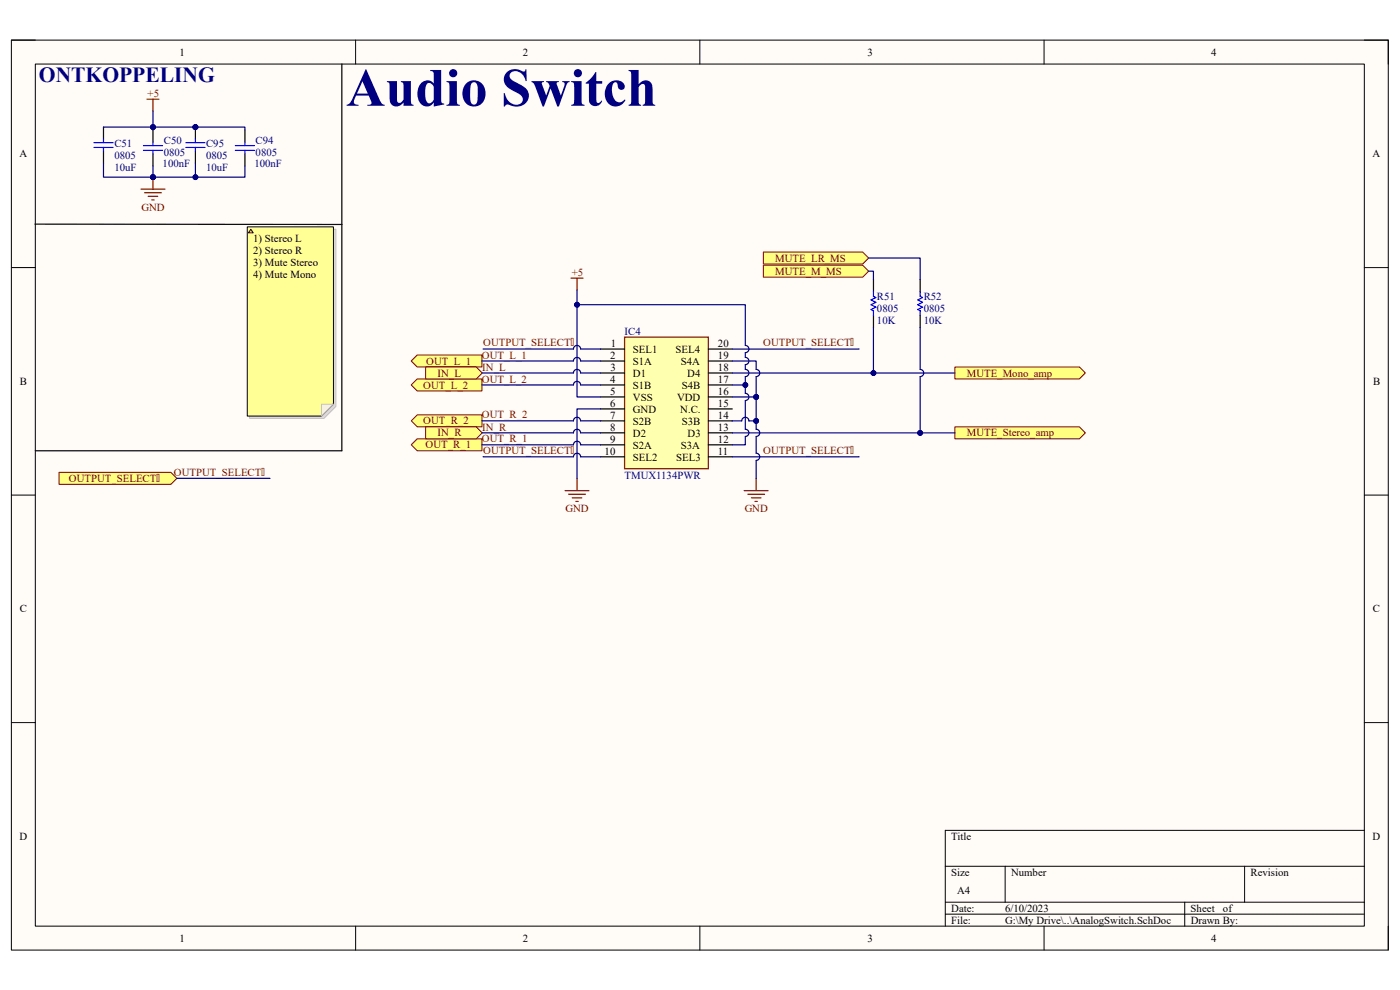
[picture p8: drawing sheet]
<svg xmlns="http://www.w3.org/2000/svg" width="297mm" height="210mm" viewBox="0 0 297 210" stroke-linecap="round" stroke-linejoin="round" font-family="sans-serif">
<path d="M2.4 8.5h292.1v193h-292.1z" fill-rule="evenodd" fill="#fffcf8"/>
<path d="M2.4 8.5h292.1v193h-292.1z" fill="none" stroke="#000" stroke-width=".21"/>
<path d="M7.5 13.6h281.9v182.9h-281.9z" fill-rule="evenodd" fill="#fffcf8"/>
<g fill="none" stroke="#000" stroke-width=".21">
<path d="M2.4 8.5h5.1M7.5 13.6h281.9v182.9h-281.9zM75.4 8.5v5.1M148.5 8.5v5.1M221.5 8.5v5.1M289.4 8.5h5.1v5.1M2.4 56.8h5.1M289.4 56.8h5.1M2.4 105h5.1M289.4 105h5.1M2.4 153.3h5.1M289.4 153.3h5.1"/>
<path d="M289.4 176.1h-88.9v20.4M75.4 196.5v5M148.5 196.5v5M200.5 183.8h88.9M200.5 191.4h88.9M200.5 193.9h88.9M213.2 183.8v7.6M221.5 196.5v5M251.3 191.4v5.1M264 183.8v7.6M294.5 196.5v5"/>
</g>
<path d="M22 27v2.5M22 32v2.6M32.5 27.6v2.5M32.5 32.7v2.5" fill="none" stroke="#000" stroke-width=".25"/>
<path d="M19.9 31.3h4.1M19.9 30.3h4.1M22 29.5v.8M22 31.3v.7M30.4 31.9h4.1M30.4 30.9h4.1M32.5 30.1v.8M32.5 31.9v.8" fill="none" stroke="#00f" stroke-width=".25"/>
<path d="M31.2 21h2.5M32.5 21v2.6M32.5 37.6v2.5M29.9 40.1h5.1M30.7 40.9h3.5M31.4 41.6h2.1M32.2 42.4h.5" fill="none" stroke="#800000" stroke-width=".25"/>
<circle cx="32.5" cy="37.6" r=".51" fill="#000080"/>
<circle cx="32.5" cy="37.6" r=".51" fill="none" stroke="#000080" stroke-width=".21"/>
<path d="M121.1 59h2.6M122.4 59v2.5M157.9 104.1h5.1M158.6 104.8h3.6M159.4 105.6h2M160.2 106.4h.5M160.4 101.5v2.6" fill="none" stroke="#800000" stroke-width=".25"/>
<path d="M72.5 13.6v34l-65.1-.1" fill="none" stroke="#000" stroke-width=".25"/>
<path d="M87.3 89.3l1.2-1.3h13.8v2.6h-13.8z" fill-rule="evenodd" fill="#ffff80"/>
<path d="M87.3 89.3l1.2-1.3h13.8v2.6h-13.8z" fill="none" stroke="#800000" stroke-width=".21"/>
<path d="M88.5 80.4h13.7v2.5h-13.7l-1.3-1.2z" fill-rule="evenodd" fill="#ffff80"/>
<path d="M88.5 80.4h13.7v2.5h-13.7l-1.3-1.2z" fill="none" stroke="#800000" stroke-width=".21"/>
<path d="M88.5 93.1h13.7v2.5h-13.7l-1.3-1.2z" fill-rule="evenodd" fill="#ffff80"/>
<path d="M88.5 93.1h13.7v2.5h-13.7l-1.3-1.2z" fill="none" stroke="#800000" stroke-width=".21"/>
<path d="M87.2 76.6l1.3-1.3h13.7v2.6h-13.7z" fill-rule="evenodd" fill="#ffff80"/>
<path d="M87.2 76.6l1.3-1.3h13.7v2.6h-13.7z" fill="none" stroke="#800000" stroke-width=".21"/>
<path d="M90.3 90.6h10.7l1.3 1.2-1.3 1.3h-10.7z" fill-rule="evenodd" fill="#ffff80"/>
<path d="M90.3 90.6h10.7l1.3 1.2-1.3 1.3h-10.7z" fill="none" stroke="#800000" stroke-width=".21"/>
<path d="M90.3 77.9h10.7l1.3 1.2-1.3 1.3h-10.7z" fill-rule="evenodd" fill="#ffff80"/>
<path d="M90.3 77.9h10.7l1.3 1.2-1.3 1.3h-10.7z" fill="none" stroke="#800000" stroke-width=".21"/>
<path d="M132.5 71.5h17.8v27.9h-17.8z" fill-rule="evenodd" fill="#ffffb0"/>
<path d="M132.5 71.5h17.8v27.9h-17.8z" fill="none" stroke="#800000" stroke-width=".25"/>
<g fill="none" stroke="#000" stroke-width=".25">
<path d="M127.4 74h5.1M127.4 76.6h5.1M127.4 79.1h5.1M150.3 74h5.1M150.3 76.6h5.1M150.3 79.1h5.1M127.4 81.7h5.1M127.4 84.2h5.1M127.4 86.7h5.1M127.4 89.3h5.1M127.4 91.8h5.1M127.4 94.4h5.1"/>
<path d="M127.4 96.9h5.1M150.3 81.7h5.1M150.3 84.2h5.1M150.3 86.7h5.1M150.3 89.3h5.1M150.3 91.8h5.1M150.3 94.4h5.1M150.3 96.9h5.1"/>
</g>
<circle cx="41.5" cy="27" r=".51" fill="#000080"/>
<circle cx="41.5" cy="27" r=".51" fill="none" stroke="#000080" stroke-width=".21"/>
<path d="M41.5 27v2.5" fill="none" stroke="#000" stroke-width=".25"/>
<circle cx="41.5" cy="27" r=".51" fill="#000080"/>
<circle cx="41.5" cy="27" r=".51" fill="none" stroke="#000080" stroke-width=".21"/>
<path d="M41.5 32v2.6M52 27.6v2.5M52 32.7v2.5" fill="none" stroke="#000" stroke-width=".25"/>
<path d="M39.4 31.3h4.1M39.4 30.3h4.1M41.5 29.5v.8M41.5 31.3v.7M49.9 31.9h4.1M49.9 30.9h4.1M52 30.1v.8M52 31.9v.8" fill="none" stroke="#00f" stroke-width=".25"/>
<path d="M119.9 104.1h5.1M120.6 104.8h3.6M121.4 105.6h2M122.2 106.4h.5M122.4 101.5v2.6" fill="none" stroke="#800000" stroke-width=".25"/>
<path d="M12.5 100.2h23.8l1.2 1.3-1.2 1.2h-23.8z" fill-rule="evenodd" fill="#ffff80"/>
<path d="M12.5 100.2h23.8l1.2 1.3-1.2 1.2h-23.8z" fill="none" stroke="#800000" stroke-width=".21"/>
<path d="M72.5 47.6v48h-65" fill="none" stroke="#000" stroke-width=".25"/>
<path d="M202.6 77.9h26.4l1.3 1.2-1.3 1.3h-26.4z" fill-rule="evenodd" fill="#ffff80"/>
<path d="M202.6 77.9h26.4l1.3 1.2-1.3 1.3h-26.4z" fill="none" stroke="#800000" stroke-width=".21"/>
<path d="M202.6 90.6h26.4l1.3 1.2-1.3 1.3h-26.4z" fill-rule="evenodd" fill="#ffff80"/>
<path d="M202.6 90.6h26.4l1.3 1.2-1.3 1.3h-26.4z" fill="none" stroke="#800000" stroke-width=".21"/>
<path d="M161.9 53.5h21.1l1.3 1.2-1.3 1.3h-21.1z" fill-rule="evenodd" fill="#ffff80"/>
<path d="M161.9 53.5h21.1l1.3 1.2-1.3 1.3h-21.1z" fill="none" stroke="#800000" stroke-width=".21"/>
<path d="M161.9 56.3h21.1l1.3 1.2-1.3 1.3h-21.1z" fill-rule="evenodd" fill="#ffff80"/>
<path d="M161.9 56.3h21.1l1.3 1.2-1.3 1.3h-21.1z" fill="none" stroke="#800000" stroke-width=".21"/>
<path d="M185.3 59.3v2.5M195.2 59.3v2.5M185.3 66.9v2.6M195.2 66.9v2.6" fill="none" stroke="#000" stroke-width=".25"/>
<path d="M185.3 61.8v1.1l.5 .2-1 .5 1 .5-1 .5 1 .6-1 .5 .5 .2v1M195.2 61.8v1.1l.5 .2-1 .5 1 .5-1 .5 1 .6-1 .5 .5 .2v1" fill="none" stroke="#00f" stroke-width=".25"/>
<path d="M32.5 35.2v2.4" fill="none" stroke="#000080" stroke-width=".25"/>
<circle cx="32.5" cy="37.6" r=".51" fill="#000080"/>
<circle cx="32.5" cy="37.6" r=".51" fill="none" stroke="#000080" stroke-width=".21"/>
<path d="M22 34.6v3h10.5" fill="none" stroke="#000080" stroke-width=".25"/>
<circle cx="32.5" cy="37.6" r=".51" fill="#000080"/>
<circle cx="32.5" cy="37.6" r=".51" fill="none" stroke="#000080" stroke-width=".21"/>
<path d="M22 27h10.5" fill="none" stroke="#000080" stroke-width=".25"/>
<circle cx="32.5" cy="27" r=".51" fill="#000080"/>
<circle cx="32.5" cy="27" r=".51" fill="none" stroke="#000080" stroke-width=".21"/>
<path d="M32.5 23.6v4" fill="none" stroke="#000080" stroke-width=".25"/>
<circle cx="32.5" cy="27" r=".51" fill="#000080"/>
<circle cx="32.5" cy="27" r=".51" fill="none" stroke="#000080" stroke-width=".21"/>
<path d="M41.5 34.6v3h10.5v-2.4" fill="none" stroke="#000080" stroke-width=".25"/>
<circle cx="41.5" cy="37.6" r=".51" fill="#000080"/>
<circle cx="41.5" cy="37.6" r=".51" fill="none" stroke="#000080" stroke-width=".21"/>
<path d="M32.5 27h9" fill="none" stroke="#000080" stroke-width=".25"/>
<circle cx="32.5" cy="27" r=".51" fill="#000080"/>
<circle cx="32.5" cy="27" r=".51" fill="none" stroke="#000080" stroke-width=".21"/>
<circle cx="41.5" cy="27" r=".51" fill="#000080"/>
<circle cx="41.5" cy="27" r=".51" fill="none" stroke="#000080" stroke-width=".21"/>
<path d="M32.5 37.6h9" fill="none" stroke="#000080" stroke-width=".25"/>
<circle cx="32.5" cy="37.6" r=".51" fill="#000080"/>
<circle cx="32.5" cy="37.6" r=".51" fill="none" stroke="#000080" stroke-width=".21"/>
<circle cx="41.5" cy="37.6" r=".51" fill="#000080"/>
<circle cx="41.5" cy="37.6" r=".51" fill="none" stroke="#000080" stroke-width=".21"/>
<path d="M122.4 61.5v22.7h5M127.4 86.7h-5v14.8" fill="none" stroke="#000080" stroke-width=".25"/>
<circle cx="122.4" cy="64.6" r=".51" fill="#000080"/>
<circle cx="122.4" cy="64.6" r=".51" fill="none" stroke="#000080" stroke-width=".21"/>
<path d="M102.2 76.6h19.5a.76 .76 0 0 1 .7-.8 .76 .76 0 0 1 .8 .8h4.2M102.3 79.1h19.4a.76 .76 0 0 1 .7-.7 .76 .76 0 0 1 .8 .7h4.2M102.5 74h19.2a.76 .76 0 0 1 .7-.7 .76 .76 0 0 1 .8 .7h4.2M182.3 74l-26.9 .1M102.2 94.4h19.5a.76 .76 0 0 1 .7-.8 .76 .76 0 0 1 .8 .8h4.2M102.2 81.7h19.5a.76 .76 0 0 1 .7-.8 .76 .76 0 0 1 .8 .8h4.2M102.3 89.3h19.4a.76 .76 0 0 1 .7-.8 .76 .76 0 0 1 .8 .8h4.2M102.3 91.8h19.4a.76 .76 0 0 1 .7-.7 .76 .76 0 0 1 .8 .7h4.2M102.5 96.9h19.2a.76 .76 0 0 1 .7-.8 .76 .76 0 0 1 .8 .8h4.2M182.3 96.9h-26.9M202.6 91.8h-47.2M37.5 101.5h19.8" fill="none" stroke="#000080" stroke-width=".25"/>
<circle cx="195.2" cy="91.8" r=".51" fill="#000080"/>
<circle cx="195.2" cy="91.8" r=".51" fill="none" stroke="#000080" stroke-width=".21"/>
<path d="M202.6 79.1h-47.2" fill="none" stroke="#000080" stroke-width=".25"/>
<circle cx="185.3" cy="79.1" r=".51" fill="#000080"/>
<circle cx="185.3" cy="79.1" r=".51" fill="none" stroke="#000080" stroke-width=".21"/>
<path d="M155.4 76.6h5v1.8a.76 .76 0 0 1 .8 .7 .76 .76 0 0 1-.8 .8v4.3" fill="none" stroke="#000080" stroke-width=".25"/>
<circle cx="160.4" cy="84.2" r=".51" fill="#000080"/>
<circle cx="160.4" cy="84.2" r=".51" fill="none" stroke="#000080" stroke-width=".21"/>
<path d="M155.4 84.2h5" fill="none" stroke="#000080" stroke-width=".25"/>
<circle cx="160.4" cy="84.2" r=".51" fill="#000080"/>
<circle cx="160.4" cy="84.2" r=".51" fill="none" stroke="#000080" stroke-width=".21"/>
<path d="M160.4 89.3v1.8a.76 .76 0 0 1 .8 .7 .76 .76 0 0 1-.8 .8v3.5a.76 .76 0 0 1 .8 .8 .76 .76 0 0 1-.8 .8v3.8" fill="none" stroke="#000080" stroke-width=".25"/>
<circle cx="160.4" cy="89.3" r=".51" fill="#000080"/>
<circle cx="160.4" cy="89.3" r=".51" fill="none" stroke="#000080" stroke-width=".21"/>
<path d="M122.4 64.6h35.7v8.7a.76 .76 0 0 1 .8 .7 .76 .76 0 0 1-.8 .8v1a.76 .76 0 0 1 .8 .8 .76 .76 0 0 1-.8 .7v1.1a.76 .76 0 0 1 .8 .7 .76 .76 0 0 1-.8 .8v1.8h-2.7" fill="none" stroke="#000080" stroke-width=".25"/>
<circle cx="122.4" cy="64.6" r=".51" fill="#000080"/>
<circle cx="122.4" cy="64.6" r=".51" fill="none" stroke="#000080" stroke-width=".21"/>
<circle cx="158.1" cy="81.7" r=".51" fill="#000080"/>
<circle cx="158.1" cy="81.7" r=".51" fill="none" stroke="#000080" stroke-width=".21"/>
<path d="M158.1 81.7v1.7a.76 .76 0 0 1 .8 .8 .76 .76 0 0 1-.8 .8v6.1a.76 .76 0 0 1 .8 .7 .76 .76 0 0 1-.8 .8v1.8h-2.7" fill="none" stroke="#000080" stroke-width=".25"/>
<circle cx="158.1" cy="81.7" r=".51" fill="#000080"/>
<circle cx="158.1" cy="81.7" r=".51" fill="none" stroke="#000080" stroke-width=".21"/>
<path d="M160.4 84.2v5.1h-1.5a.76 .76 0 0 0-.8-.8 .76 .76 0 0 0-.7 .8h-2" fill="none" stroke="#000080" stroke-width=".25"/>
<circle cx="160.4" cy="89.3" r=".51" fill="#000080"/>
<circle cx="160.4" cy="89.3" r=".51" fill="none" stroke="#000080" stroke-width=".21"/>
<circle cx="160.4" cy="84.2" r=".51" fill="#000080"/>
<circle cx="160.4" cy="84.2" r=".51" fill="none" stroke="#000080" stroke-width=".21"/>
<path d="M185.3 69.5v9.6" fill="none" stroke="#000080" stroke-width=".25"/>
<circle cx="185.3" cy="79.1" r=".51" fill="#000080"/>
<circle cx="185.3" cy="79.1" r=".51" fill="none" stroke="#000080" stroke-width=".21"/>
<path d="M195.2 69.5v8.9a.76 .76 0 0 1 .8 .7 .76 .76 0 0 1-.8 .8v11.9" fill="none" stroke="#000080" stroke-width=".25"/>
<circle cx="195.2" cy="91.8" r=".51" fill="#000080"/>
<circle cx="195.2" cy="91.8" r=".51" fill="none" stroke="#000080" stroke-width=".21"/>
<path d="M41.5 27h10.5v.6M184.3 57.5h1v1.8M184.3 54.7h10.9v4.6" fill="none" stroke="#000080" stroke-width=".25"/>
<circle cx="41.5" cy="27" r=".51" fill="#000080"/>
<circle cx="41.5" cy="27" r=".51" fill="none" stroke="#000080" stroke-width=".21"/>
<path d="M53 48.6h18.3v37.6l-2.6 2.6h-15.7z" fill-rule="evenodd" fill="#e0ddd7"/>
<path d="M53 48.6h18.3v37.6l-2.6 2.6h-15.7z" fill="none" stroke="#bfbdba" stroke-width=".21"/>
<path d="M52.5 48.1h18.2v37.6l-2.5 2.6h-15.7z" fill-rule="evenodd" fill="#ffff96"/>
<path d="M52.5 48.1h18.2v37.6l-2.5 2.6h-15.7z" fill="none" stroke="#000" stroke-width=".21"/>
<path d="M68.2 85.7h2.5l-2.5 2.6z" fill="#f2f0d8"/>
<path d="M68.2 85.7h2.5l-2.5 2.6z" fill="none" stroke="#bfbdba" stroke-width=".21"/>
<path d="M53.2 48.6l.5 .8h-1z" fill="#ffcc78"/>
<path d="M53.2 48.6l.5 .8h-1z" fill="none" stroke="#300" stroke-width=".21"/>
<text font-size="11.5" fill="#000080" x="73.4" y="22.4">Audio Switch</text>
<text font-size="4.6" fill="#000080" x="8.3" y="17.4">ONTKOPPELING</text>
<g font-size="2.3">
<text x="38.1" y="11.8">1</text>
<text x="110.9" y="11.8">2</text>
<text x="184" y="11.8">3</text>
<text x="256.9" y="11.8">4</text>
<text x="4.1" y="33.4">A</text>
<text x="291.2" y="33.4">A</text>
<text x="53.7" y="51.4">1) Stereo L</text>
<text x="53.7" y="54">2) Stereo R</text>
<text x="53.7" y="56.5">3) Mute Stereo</text>
<text x="53.7" y="59.1">4) Mute Mono</text>
<text x="129.4" y="76.1">2</text>
<text x="129.6" y="73.6">1</text>
<text x="134.3" y="74.8">SEL1</text>
<text x="134.3" y="77.4">S1A</text>
<text x="143.3" y="74.8">SEL4</text>
<text x="144.4" y="77.4">S4A</text>
<text x="152.3" y="73.6">20</text>
<text x="152.3" y="76.1">19</text>
<text x="4.2" y="81.7">B</text>
<text x="129.4" y="81.2">4</text>
<text x="129.5" y="83.7">5</text>
<text x="129.5" y="78.7">3</text>
<text x="134.3" y="79.9">D1</text>
<text x="134.3" y="82.5">S1B</text>
<text x="144.7" y="82.5">S4B</text>
<text x="145.8" y="79.9">D4</text>
<text x="152.3" y="78.7">18</text>
<text x="152.3" y="81.2">17</text>
<text x="152.3" y="83.7">16</text>
<text x="291.3" y="81.7">B</text>
<text x="129.4" y="86.3">6</text>
<text x="129.4" y="88.8">7</text>
<text x="134.3" y="85">VSS</text>
<text x="134.3" y="87.5">GND</text>
<text x="143.6" y="85">VDD</text>
<text x="144.3" y="87.5">N.C.</text>
<text x="152.3" y="86.3">15</text>
<text x="152.3" y="88.8">14</text>
<text x="129.4" y="93.9">9</text>
<text x="129.5" y="91.4">8</text>
<text x="134.3" y="90.1">S2B</text>
<text x="134.3" y="92.6">D2</text>
<text x="134.3" y="95.2">S2A</text>
<text x="144.4" y="95.2">S3A</text>
<text x="144.7" y="90.1">S3B</text>
<text x="145.9" y="92.6">D3</text>
<text x="152.3" y="91.4">13</text>
<text x="152.3" y="93.9">12</text>
<text x="128.3" y="96.4">10</text>
<text x="134.3" y="97.7">SEL2</text>
<text x="143.5" y="97.7">SEL3</text>
<text x="152.3" y="96.4">11</text>
<text x="4.2" y="129.9">C</text>
<text x="291.3" y="129.9">C</text>
<text x="4.1" y="178.2">D</text>
<text x="201.8" y="178.2">Title</text>
<text x="291.2" y="178.2">D</text>
<text x="201.8" y="185.8">Size</text>
<text x="214.5" y="185.8">Number</text>
<text x="265.3" y="185.8">Revision</text>
<text x="203.1" y="189.6">A4</text>
<text x="201.8" y="193.4">Date:</text>
<text x="201.8" y="196">File:</text>
<text x="213.2" y="196">G:\My Drive\..\AnalogSwitch.SchDoc</text>
<text x="213.2" y="193.4">6/10/2023</text>
<text x="252.6" y="193.4">Sheet</text>
<text x="252.6" y="196">Drawn By:</text>
<text x="259.5" y="193.4">of</text>
<text x="38.1" y="199.8">1</text>
<text x="110.9" y="199.8">2</text>
<text x="184" y="199.8">3</text>
<text x="256.9" y="199.8">4</text>
</g>
<g font-size="2.3" fill="#800000">
<text x="31.3" y="20.6">+5</text>
<text x="30" y="44.7">GND</text>
<text x="121.3" y="58.5">+5</text>
<text x="164.5" y="55.5">MUTE_LR_MS</text>
<text x="164.5" y="58.3">MUTE_M_MS</text>
<text x="90.4" y="77.3">OUT_L_1</text>
<text x="102.2" y="76.1">OUT_L_1</text>
<text x="102.5" y="73.4">OUTPUT_SELECT</text>
<text x="161.9" y="73.4">OUTPUT_SELECT</text>
<text x="89.8" y="82.4">OUT_L_2</text>
<text x="92.8" y="79.9">IN_L</text>
<text x="102.2" y="81.2">OUT_L_2</text>
<text x="102.3" y="78.6">IN_L</text>
<text x="205.1" y="79.9">MUTE_Mono_amp</text>
<text x="102.2" y="88.8">OUT_R_2</text>
<text x="89.8" y="90">OUT_R_2</text>
<text x="90.3" y="95.1">OUT_R_1</text>
<text x="92.8" y="92.6">IN_R</text>
<text x="102.2" y="93.9">OUT_R_1</text>
<text x="102.3" y="91.4">IN_R</text>
<text x="205.1" y="92.6">MUTE_Stereo_amp</text>
<text x="36.9" y="100.9">OUTPUT_SELECT</text>
<text x="102.5" y="96.3">OUTPUT_SELECT</text>
<text x="161.9" y="96.3">OUTPUT_SELECT</text>
<text x="14.6" y="102.2">OUTPUT_SELECT</text>
<text x="120" y="108.7">GND</text>
<text x="158" y="108.7">GND</text>
</g>
<g font-size="2.3" fill="#000080">
<text x="24.3" y="31.3">C51</text>
<text x="24.3" y="33.8">0805</text>
<text x="34.5" y="35.5">100nF</text>
<text x="34.8" y="30.6">C50</text>
<text x="34.8" y="33.2">0805</text>
<text x="43.7" y="31.3">C95</text>
<text x="43.7" y="33.8">0805</text>
<text x="54" y="35.5">100nF</text>
<text x="54.2" y="30.6">C94</text>
<text x="54.2" y="33.2">0805</text>
<text x="24.3" y="36.4">10uF</text>
<text x="43.7" y="36.4">10uF</text>
<text x="186.1" y="63.6">R51</text>
<text x="196" y="63.6">R52</text>
<text x="132.5" y="71">IC4</text>
<text x="186.1" y="68.7">10K</text>
<text x="186.1" y="66.2">0805</text>
<text x="196" y="68.7">10K</text>
<text x="196" y="66.2">0805</text>
<text x="132.5" y="101.5">TMUX1134PWR</text>
</g>
</svg>
